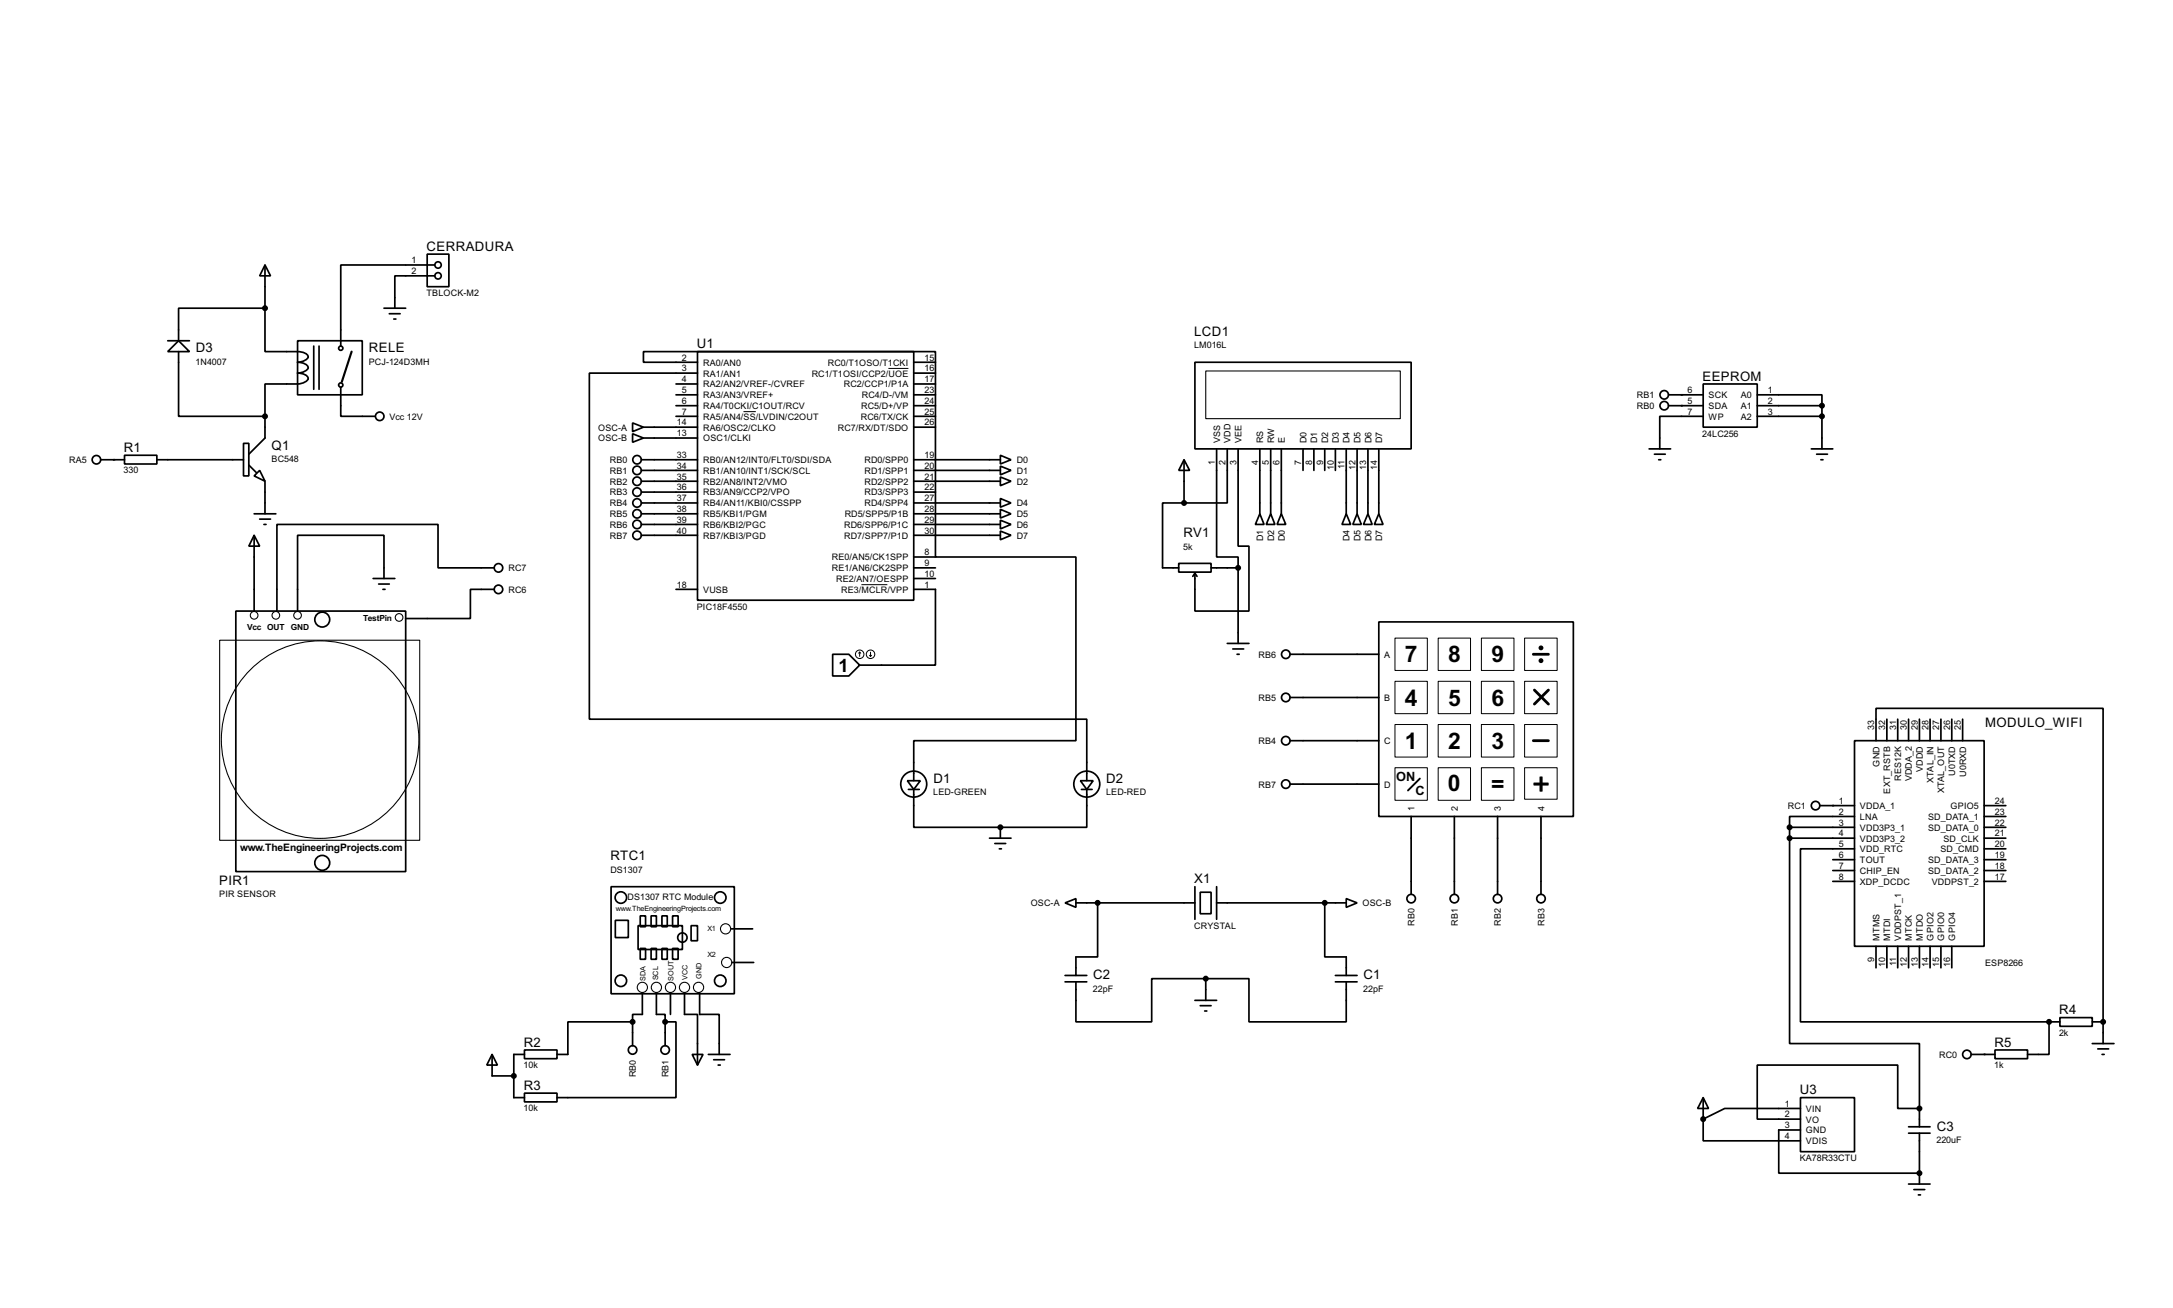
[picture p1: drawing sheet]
<svg xmlns="http://www.w3.org/2000/svg" width="510mm" height="307mm" viewBox="0 0 510 307" stroke-linecap="round" stroke-linejoin="round" font-family="sans-serif">
<g fill="none" stroke="#000" stroke-width=".4">
<path d="M100.4 59.7h5.1v7.7h-5.1zM62.3 62.3l1.3 2.5h-2.6zM62.3 72.4v10.2h5.1a8.4 8.4 0 0 1 4.2 .3 .86 .86 0 0 1 .8 .9 .86 .86 0 0 1-.8 .9l-1.7 .4a2.29 2.29 0 0 1 2.5 1.3 2.65 2.65 0 0 1-2.5 1.3 2.24 2.24 0 0 1 2.5 1.3 2.65 2.65 0 0 1-2.5 1.2h-7.6v7.6M62.3 72.4h-20.3v7.7M62.3 62.3v10.1M90.2 72.4h5.1M91.5 73.7h2.5M92.5 75h.5M102.2 62.3h-22.1v19M102.2 64.8h-9.4v7.6M39.4 80.1h5.1M42 80.1l2.5 2.5h-5.1z"/>
<path d="M42 82.6v15.2h20.3M62.3 97.8v5.1l-3.8 3.8M69.9 80.1h15.2v12.7h-15.2zM73.7 81.3v10.2M75 81.3v10.2M80.1 91v6.8h8.1M148.6 99.4l2.6 1-2.6 1zM158.8 97.8h5.1M158.8 95.3h5.1M158.8 90.2h5.1M158.8 92.8h5.1M163.9 82.6h50.8v58.4h-50.8z"/>
<path d="M163.9 85.1h-12.7v-2.5h68.6v48.3h33v43.1h-38.1v9.4M163.9 87.7h-25.4v81.3h116.8v14.4M214.7 97.8h5.1M214.7 95.3h5.1M214.7 85.1h5.1M214.7 87.7h5.1M214.7 90.2h5.1M214.7 92.8h5.1M280.7 85.1h50.8v20.4h-50.8zM392 95.3h8.1M392 92.8h8.1M400.1 90.2h12.7v10.2h-12.7z"/>
<path d="M400.1 97.8h-10.2v7.7M412.8 92.8h15.2v2.5M412.8 97.8h15.2M412.8 95.3h15.2M428 95.3v10.2M23.7 108h5.6M29.3 107h7.6v2h-7.6zM36.9 108h20.3M57.2 104.2h1.3v7.6h-1.3zM58.5 109.3l1.8 1.8M59.7 111.8l1.3-1.3 1.3 2.6zM62.3 113.1v7.6"/>
<path d="M148.6 101.9l2.6 1-2.6 1zM150.7 108h13.2M150.7 110.5h13.2M150.7 113.1h13.2M150.7 115.6h13.2M150.7 118.2h13.2M151.2 100.4h12.7M151.2 102.9h12.7M214.7 100.4h5.1M214.7 108h20.3M214.7 110.5h20.3M214.7 113.1h20.3"/>
<path d="M214.7 115.6h5.1M214.7 118.2h20.3M235 119.7l2.5 1-2.5 1zM235 117.1l2.5 1.1-2.5 1zM235 107l2.5 1-2.5 1zM235 109.5l2.5 1-2.5 1.1zM235 112.1l2.5 1-2.5 1zM278.2 108l1.3 2.5h-2.6zM278.2 118.2h-5.1v15.2h3.8M278.2 108v10.2M285.8 105.5v25.4h5.1v2.5M288.3 105.5v12.7h-10.1"/>
<path d="M290.9 105.5v22.8h2.5v15.3h-12.7v-8.9M296 105.5v15.2M298.5 105.5v15.2M301 105.5v15.2M306.1 105.5v5M308.7 105.5v5M311.2 105.5v5M313.7 105.5v5M316.3 105.5v15.2M318.8 105.5v15.2M321.4 105.5v15.2M323.9 105.5v15.2"/>
<path d="M387.4 105.5h5.1M388.7 106.7h2.5M389.7 108h.5M425.5 105.5h5.1M426.8 106.7h2.5M427.8 108h.5M59.7 125.8l1.3 2.5h-2.5zM59.7 120.7h5.1M59.7 125.8v17.8M61 122h2.6M62 123.2h.5M87.7 135.9h5.1"/>
<path d="M89 137.2h2.5M90 138.5h.5M90.2 135.9v-10.1h-20.3v17.8M116.1 138.5h-5.6v6.8h-15.2M116.1 133.4h-13.2v-10.2h-37.8v20.4M150.7 120.7h13.2M150.7 123.2h13.2M150.7 125.8h13.2M158.8 138.5h5.1M214.7 138.5h5.1v17.8h-17.8M214.7 120.7h20.3M214.7 123.2h20.3"/>
<path d="M214.7 125.8h20.3M214.7 133.4h5.1M214.7 130.9h5.1M214.7 135.9h5.1M235 124.8l2.5 1-2.5 1zM235 122.2l2.5 1-2.5 1.1zM276.9 132.4h7.6v2h-7.6zM280.7 134.7l-.5 .7M280.7 134.7l.5 .7M284.5 133.4h6.4M290.9 133.4v17.8M296 120.7l1 2.5h-2.1z"/>
<path d="M298.5 120.7l1 2.5h-2zM301 120.7l1.1 2.5h-2.1zM316.3 120.7l1 2.5h-2zM318.8 120.7l1 2.5h-2zM321.4 120.7l1 2.5h-2.1zM323.9 120.7l1 2.5h-2zM55.4 143.6h39.9v61.2h-39.9zM195.6 153.7h3.8l2.6 2.6-2.6 2.5h-3.8zM288.3 151.2h5.1M289.6 152.5h2.6M290.6 153.7h.5M303.1 153.7h20.8"/>
<path d="M323.9 146.1h45.7v45.7h-45.7zM303.1 163.9h20.8M303.1 174h20.8M435.7 174h30.4v48.3h-30.4zM440.7 174v-7.6h53.4v73.7M443.3 169v5M445.8 169v5M448.4 169v5M450.9 169v5M453.4 169v5M456 169v5M458.5 169v5"/>
<path d="M461.1 169v5M213.2 183.4h3l-1.5 2.1zM213.4 185.5h2.6M214.7 185.5v8.9h20.3M232.5 196.9h5M233.7 198.2h2.6M234.8 199.4h.5M235 194.4v2.5M253.8 183.4h3l-1.5 2.1zM254.1 185.5h2.5M255.3 185.5v8.9h-20.3M303.1 184.2h20.8"/>
<path d="M331.5 191.8v18.3M341.7 191.8v18.3M351.8 191.8v18.3M362 191.8v18.3M420.4 196.9v48.3h30.5v15.2M420.4 196.9h15.3M420.4 194.4h15.3M420.4 194.4v2.5M427.5 189.3h8.2M435.7 199.4h-12.7v40.7h58.4M435.7 191.8h-15.3v2.6M466.1 196.9h5.1"/>
<path d="M466.1 194.4h5.1M466.1 199.4h5.1M466.1 189.3h5.1M466.1 191.8h5.1M143.6 208.3h28.9v25.2h-28.9zM144.6 216.2h3v4.1h-3zM149.9 217.5h10.4v5.6h-10.4zM150.4 215.2h1.3v2.5h-1.3zM153 215.2h1.2v2.5h-1.2zM155.5 215.2h1.3v2.5h-1.3zM158 215.2h1.3v2.5h-1.3zM162.4 217.5h1.5v3.5h-1.5z"/>
<path d="M171.8 218.2h5M250.2 212.1l2.6-1v2.1zM252.8 212.1h27.9M257.9 212.1v12.7h-5.1v4.4M280.7 208.3v7.7M282 209.6h2.5v5.1h-2.5zM285.8 212.1h30.5M285.8 208.3v7.7M311.2 212.1v12.7h5.1v4.4M316.3 211.1l2.5 1-2.5 1.1zM430.6 202h5.1M430.6 204.5h5.1"/>
<path d="M430.6 207.1h5.1M466.1 202h5.1M466.1 204.5h5.1M466.1 207.1h5.1M150.4 222.8h1.3v2.6h-1.3zM150.9 233.2v5.1h-2.3v1.8M153 222.8h1.2v2.6h-1.2zM154.2 233.2v5.1h2.1v1.8M155.5 222.8h1.3v2.6h-1.3zM157.5 233.2v5.1M158 222.8h1.3v2.6h-1.3zM160.8 233.2v5.1h3.1v11.9"/>
<path d="M164.4 233.2v5.1h4.6v9.4M172 226.1h5.1M250.2 230.7h5.1M250.2 229.2h5.1M280.7 235h5.1M282 236.3h2.5M283 237.5h.5M283.3 229.9h10.1v10.2h22.9v-9.4M283.3 229.9h-12.7v10.2h-17.8v-9.4M283.3 229.9v5.1M313.7 230.7h5.1M313.7 229.2h5.1"/>
<path d="M440.7 222.3v5.1M443.3 222.3v5.1M445.8 222.3v5.1M448.4 222.3v5.1M450.9 222.3v5.1M453.4 222.3v5.1M456 222.3v5.1M458.5 222.3v5.1M483.9 239.1h7.6v2h-7.6zM115.6 247.7l1.3 2.5h-2.5zM115.6 247.7v5.1h5.1M123.2 246.7h7.7v2h-7.7z"/>
<path d="M123.2 256.8h7.7v2.1h-7.7zM123.2 247.7h-2.5v10.2h2.5M148.6 240.1h-15.2v7.6h-2.5M148.6 240.1v5.6M156.3 240.1h2.5v17.8h-27.9M156.3 240.1v5.6M162.6 247.7h2.6l-1.3 2.5zM166.4 247.7h5.1M167.7 249h2.5M168.7 250.2h.5M400.1 257.9l1.3 2.5h-2.6zM400.1 257.9v5"/>
<path d="M423 257.9h12.7v12.7h-12.7zM463.1 247.7h5.6M468.7 246.7h7.6v2h-7.6zM481.4 240.1v7.6h-5.1M481.4 240.1h2.5M491.5 245.2h5.1M491.5 240.1h2.6M492.8 246.4h2.6M493.8 247.7h.5M494.1 240.1v5.1M400.1 262.9v5.1h22.9M423 260.4h-17.8l-5.1 2.5"/>
<path d="M423 265.5h-5.1v10.1h33M448.4 278.2h5M448.4 266.2h5M448.4 264.7h5M449.6 279.5h2.6M450.9 260.4h-5.1v-10.2h-33v12.7h10.2M450.9 260.4v4.3M450.9 266.2v12M450.7 280.7h.5"/>
<circle cx="102.9" cy="62.3" r=".75"/>
<circle cx="102.9" cy="64.8" r=".75"/>
<circle cx="80" cy="90.5" r=".5"/>
<circle cx="80" cy="81.8" r=".5"/>
<circle cx="89.2" cy="97.8" r="1"/>
<circle cx="390.9" cy="95.3" r="1"/>
<circle cx="390.9" cy="92.8" r="1"/>
<circle cx="22.6" cy="108" r="1"/>
<circle cx="149.6" cy="118.2" r="1"/>
<circle cx="149.6" cy="110.5" r="1"/>
<circle cx="149.6" cy="115.6" r="1"/>
<circle cx="149.6" cy="108" r="1"/>
<circle cx="149.6" cy="113.1" r="1"/>
<circle cx="117.1" cy="133.4" r="1"/>
<circle cx="117.1" cy="138.5" r="1"/>
<circle cx="149.6" cy="120.7" r="1"/>
<circle cx="149.6" cy="125.8" r="1"/>
<circle cx="149.6" cy="123.2" r="1"/>
<circle cx="75.7" cy="145.6" r="1.75"/>
<circle cx="302" cy="153.7" r="1"/>
<circle cx="302" cy="163.9" r="1"/>
<circle cx="302" cy="174" r="1"/>
<circle cx="214.6" cy="184.2" r="3.1"/>
<circle cx="255.3" cy="184.2" r="3.1"/>
<circle cx="302" cy="184.2" r="1"/>
<circle cx="426.5" cy="189.3" r="1"/>
<circle cx="75.7" cy="202.7" r="1.75"/>
<circle cx="145.8" cy="210.9" r="1.35"/>
<circle cx="169.2" cy="210.9" r="1.35"/>
<circle cx="331.5" cy="211.1" r="1"/>
<circle cx="341.6" cy="211.1" r="1"/>
<circle cx="351.8" cy="211.1" r="1"/>
<circle cx="362" cy="211.1" r="1"/>
<circle cx="145.8" cy="230.4" r="1.35"/>
<circle cx="160.3" cy="220.3" r="1.1"/>
<circle cx="169.2" cy="230.4" r="1.35"/>
<circle cx="148.6" cy="246.7" r="1"/>
<circle cx="156.2" cy="246.7" r="1"/>
<circle cx="462" cy="247.7" r="1"/>
</g>
<g fill="#000">
<circle cx="395" cy="95.3" r=".2"/>
<circle cx="395" cy="92.8" r=".2"/>
<circle cx="26.7" cy="108" r=".2"/>
<circle cx="235" cy="194.4" r=".2"/>
<circle cx="430.6" cy="189.3" r=".2"/>
<circle cx="466.1" cy="247.7" r=".2"/>
<circle cx="481.4" cy="240.1" r=".2"/>
<circle cx="494.1" cy="240.1" r=".2"/>
<circle cx="400.1" cy="262.9" r=".2"/>
<circle cx="450.9" cy="260.4" r=".2"/>
<circle cx="450.9" cy="275.6" r=".2"/>
</g>
<g fill="none" stroke="#000" stroke-width=".23">
<path d="M174.7 96.7h2.9M208.7 86.6h4.7M202.4 137.4h6.1M202 153.2l-.3 .3M202 153.2l.2 .3M202 153.2v1M204.3 154l.2 .2M204.5 153.2v1M204.8 154l-.3 .2M327.7 149.9h7.6v7.6h-7.6zM337.9 149.9h7.6v7.6h-7.6zM348 149.9h7.7v7.6h-7.7z"/>
<path d="M358.2 149.9h7.6v7.6h-7.6zM327.7 160.1h7.6v7.6h-7.6zM327.7 170.2h7.6v7.7h-7.6zM337.9 160.1h7.6v7.6h-7.6zM337.9 170.2h7.6v7.7h-7.6zM348 160.1h7.7v7.6h-7.7zM348 170.2h7.7v7.7h-7.7zM358.2 160.1h7.6v7.6h-7.6zM358.2 170.2h7.6v7.7h-7.6zM327.7 180.4h7.6v7.6h-7.6zM337.9 180.4h7.6v7.6h-7.6zM348 180.4h7.7v7.6h-7.7z"/>
<path d="M358.2 180.4h7.6v7.4h-7.6z"/>
<circle cx="201.9" cy="153.7" r="1"/>
<circle cx="204.5" cy="153.7" r="1"/>
</g>
<g fill="none" stroke="#000" stroke-width=".65">
<path d="M360.2 153.7h3.6M360.2 174h3.6M360.5 162.1l3.3 3.3M363.8 162.1l-3.3 3.3"/>
<circle cx="362" cy="155.2" r=".25"/>
<circle cx="362" cy="152.2" r=".25"/>
</g>
<path d="M333.6 182.9l-2.8 2.8" fill="none" stroke="#000" stroke-width=".45"/>
<g fill="none" stroke="#000" stroke-width=".25">
<path d="M283.3 87.2h45.7v11.2h-45.7zM51.6 150.4h47v47h-47z"/>
<circle cx="59.7" cy="144.6" r=".9"/>
<circle cx="64.8" cy="144.6" r=".9"/>
<circle cx="69.9" cy="144.6" r=".9"/>
<circle cx="93.7" cy="145.1" r=".9"/>
<circle cx="75.2" cy="173.8" r="23.2"/>
<circle cx="170.4" cy="218.2" r="1.2"/>
<circle cx="150.9" cy="232" r="1.2"/>
<circle cx="154.2" cy="232" r="1.2"/>
<circle cx="157.5" cy="232" r="1.2"/>
<circle cx="160.8" cy="232" r="1.2"/>
<circle cx="164.1" cy="232" r="1.2"/>
<circle cx="170.7" cy="226.1" r="1.2"/>
</g>
<g fill="#000" stroke="#000" stroke-width=".4">
<circle cx="62.2" cy="72.4" r=".5"/>
<circle cx="62.2" cy="97.8" r=".5"/>
<circle cx="428" cy="95.3" r=".5"/>
<circle cx="428" cy="97.8" r=".5"/>
<circle cx="278.1" cy="118.2" r=".5"/>
<circle cx="290.8" cy="133.4" r=".5"/>
<circle cx="235" cy="194.4" r=".5"/>
<circle cx="420.4" cy="196.9" r=".5"/>
<circle cx="420.4" cy="194.4" r=".5"/>
<circle cx="257.8" cy="212.1" r=".5"/>
<circle cx="311.2" cy="212.1" r=".5"/>
<circle cx="283.2" cy="229.9" r=".5"/>
<circle cx="120.7" cy="252.8" r=".5"/>
<circle cx="148.6" cy="240.1" r=".5"/>
<circle cx="156.2" cy="240.1" r=".5"/>
<circle cx="481.3" cy="240.1" r=".5"/>
<circle cx="494" cy="240.1" r=".5"/>
<circle cx="400.1" cy="262.9" r=".5"/>
<circle cx="450.9" cy="260.4" r=".5"/>
<circle cx="450.9" cy="275.6" r=".5"/>
</g>
<path d="M82.6 82.6l-2.3 7.1" fill="none" stroke="#000" stroke-width=".5"/>
<text font-size="8.2" x="359.9" y="186.8">+</text>
<g font-size="6">
<text x="330.1" y="155.6">7</text>
<text x="340.2" y="155.6">8</text>
<text x="350.4" y="155.6">9</text>
<text x="330.1" y="165.8">4</text>
<text x="340.2" y="165.8">5</text>
<text x="350.4" y="165.8">6</text>
<text x="330.1" y="175.9">1</text>
<text x="340.2" y="175.9">2</text>
<text x="350.4" y="175.9">3</text>
<text x="340.2" y="185.8">0</text>
<text x="350.3" y="186.1">=</text>
</g>
<text font-size="4.8" x="197" y="157.8">1</text>
<g font-size="3.5">
<text x="100.2" y="58.9">CERRADURA</text>
<text x="46" y="82.8">D3</text>
<text x="86.7" y="82.8">RELE</text>
<text x="163.7" y="81.8">U1</text>
<text x="280.6" y="79">LCD1</text>
<text x="400" y="89.4">EEPROM</text>
<text x="29.1" y="106.2">R1</text>
<text x="63.8" y="105.6">Q1</text>
<text x="278" y="126.2">RV1</text>
<text x="466.4" y="170.7">MODULO_WIFI</text>
<text x="219.3" y="183.9">D1</text>
<text x="259.9" y="183.9">D2</text>
<text x="143.4" y="202.1">RTC1</text>
<text x="51.5" y="207.9">PIR1</text>
<text x="280.6" y="207.5">X1</text>
<text x="256.8" y="230.1">C2</text>
<text x="320.3" y="230.1">C1</text>
<text x="483.8" y="238.3">R4</text>
<text x="123.1" y="245.9">R2</text>
<text x="468.5" y="245.9">R5</text>
<text x="123.1" y="256">R3</text>
<text x="422.8" y="257.1">U3</text>
<text x="455" y="265.6">C3</text>
</g>
<g font-size="3.4">
<text x="328" y="183.5">ON</text>
<text x="332.5" y="186.8">C</text>
</g>
<text font-size="2.7" x="56.5" y="199.8">www.TheEngineeringProjects.com</text>
<g font-size="2.4">
<text x="96.7" y="61.9">1</text>
<text x="96.7" y="64.4">2</text>
<text x="100.2" y="69.5">TBLOCK-M2</text>
<text x="280.5" y="81.8">LM016L</text>
<text x="45.9" y="85.7">1N4007</text>
<text x="86.6" y="85.7">PCJ-124D3MH</text>
<text x="160.2" y="84.7">2</text>
<text x="160.2" y="87.3">3</text>
<text x="160.2" y="89.8">4</text>
<text x="165.2" y="85.9">RA0/AN0</text>
<text x="165.2" y="88.5">RA1/AN1</text>
<text x="190.7" y="88.5">RC1/T1OSI/CCP2/UOE</text>
<text x="194.5" y="85.9">RC0/T1OSO/T1CKI</text>
<text x="217.2" y="84.7">15</text>
<text x="217.2" y="87.3">16</text>
<text x="217.2" y="89.8">17</text>
<text x="160.2" y="92.4">5</text>
<text x="160.2" y="94.9">6</text>
<text x="165.2" y="91">RA2/AN2/VREF-/CVREF</text>
<text x="165.2" y="93.6">RA3/AN3/VREF+</text>
<text x="198.2" y="91">RC2/CCP1/P1A</text>
<text x="202.5" y="93.6">RC4/D-/VM</text>
<text x="217.2" y="92.4">23</text>
<text x="217.2" y="94.9">24</text>
<text x="384.5" y="93.6">RB1</text>
<text x="396.4" y="92.4">6</text>
<text x="396.4" y="94.9">5</text>
<text x="401.4" y="93.6">SCK</text>
<text x="408.9" y="93.6">A0</text>
<text x="415.3" y="92.4">1</text>
<text x="415.3" y="94.9">2</text>
<text x="91.5" y="98.6">Vcc 12V</text>
<text x="140.5" y="101.2">OSC-A</text>
<text x="159" y="100">14</text>
<text x="160.2" y="97.4">7</text>
<text x="165.2" y="96.1">RA4/T0CKI/C1OUT/RCV</text>
<text x="165.2" y="98.6">RA5/AN4/SS/LVDIN/C2OUT</text>
<text x="165.2" y="101.2">RA6/OSC2/CLKO</text>
<text x="196.8" y="101.2">RC7/RX/DT/SDO</text>
<text x="202.2" y="98.6">RC6/TX/CK</text>
<text x="202.3" y="96.1">RC5/D+/VP</text>
<text x="217.2" y="97.4">25</text>
<text x="217.2" y="100">26</text>
<text x="384.5" y="96.1">RB0</text>
<text x="396.4" y="97.4">7</text>
<text x="401.4" y="96.1">SDA</text>
<text x="401.4" y="98.6">WP</text>
<text x="408.9" y="96.1">A1</text>
<text x="408.9" y="98.6">A2</text>
<text x="415.3" y="97.4">3</text>
<text x="140.5" y="103.7">OSC-B</text>
<text x="159" y="102.5">13</text>
<text x="159" y="107.6">33</text>
<text x="165.2" y="103.7">OSC1/CLKI</text>
<text x="217.2" y="107.6">19</text>
<text x="286.6" y="104.1" transform="rotate(-90 286.6 104.1)">VSS</text>
<text x="289.1" y="104.1" transform="rotate(-90 289.1 104.1)">VDD</text>
<text x="291.7" y="104.1" transform="rotate(-90 291.7 104.1)">VEE</text>
<text x="296.8" y="104.1" transform="rotate(-90 296.8 104.1)">RS</text>
<text x="299.3" y="104.1" transform="rotate(-90 299.3 104.1)">RW</text>
<text x="301.8" y="104.1" transform="rotate(-90 301.8 104.1)">E</text>
<text x="306.9" y="104.1" transform="rotate(-90 306.9 104.1)">D0</text>
<text x="309.5" y="104.1" transform="rotate(-90 309.5 104.1)">D1</text>
<text x="312" y="104.1" transform="rotate(-90 312 104.1)">D2</text>
<text x="314.5" y="104.1" transform="rotate(-90 314.5 104.1)">D3</text>
<text x="317.1" y="104.1" transform="rotate(-90 317.1 104.1)">D4</text>
<text x="319.6" y="104.1" transform="rotate(-90 319.6 104.1)">D5</text>
<text x="322.2" y="104.1" transform="rotate(-90 322.2 104.1)">D6</text>
<text x="324.7" y="104.1" transform="rotate(-90 324.7 104.1)">D7</text>
<text x="399.9" y="102.6">24LC256</text>
<text x="16.2" y="108.8">RA5</text>
<text x="29.1" y="111.2">330</text>
<text x="63.8" y="108.5">BC548</text>
<text x="143.2" y="108.8">RB0</text>
<text x="143.2" y="111.3">RB1</text>
<text x="143.2" y="113.9">RB2</text>
<text x="159" y="110.1">34</text>
<text x="159" y="112.7">35</text>
<text x="165.2" y="108.8">RB0/AN12/INT0/FLT0/SDI/SDA</text>
<text x="165.2" y="111.3">RB1/AN10/INT1/SCK/SCL</text>
<text x="165.2" y="113.9">RB2/AN8/INT2/VMO</text>
<text x="203.1" y="108.8">RD0/SPP0</text>
<text x="203.1" y="111.3">RD1/SPP1</text>
<text x="203.1" y="113.9">RD2/SPP2</text>
<text x="217.2" y="110.1">20</text>
<text x="217.2" y="112.7">21</text>
<text x="238.8" y="108.8">D0</text>
<text x="238.8" y="111.3">D1</text>
<text x="238.8" y="113.9">D2</text>
<text x="285.4" y="109.2" transform="rotate(-90 285.4 109.2)">1</text>
<text x="287.9" y="109.1" transform="rotate(-90 287.9 109.1)">2</text>
<text x="290.5" y="109.2" transform="rotate(-90 290.5 109.2)">3</text>
<text x="295.6" y="109.2" transform="rotate(-90 295.6 109.2)">4</text>
<text x="298.1" y="109.2" transform="rotate(-90 298.1 109.2)">5</text>
<text x="300.6" y="109.1" transform="rotate(-90 300.6 109.1)">6</text>
<text x="305.7" y="109.1" transform="rotate(-90 305.7 109.1)">7</text>
<text x="308.3" y="109.2" transform="rotate(-90 308.3 109.2)">8</text>
<text x="310.8" y="109.2" transform="rotate(-90 310.8 109.2)">9</text>
<text x="313.3" y="110.3" transform="rotate(-90 313.3 110.3)">10</text>
<text x="315.9" y="110.1" transform="rotate(-90 315.9 110.1)">11</text>
<text x="318.4" y="110.3" transform="rotate(-90 318.4 110.3)">12</text>
<text x="321" y="110.3" transform="rotate(-90 321 110.3)">13</text>
<text x="323.5" y="110.3" transform="rotate(-90 323.5 110.3)">14</text>
<text x="143.2" y="116.4">RB3</text>
<text x="143.2" y="119">RB4</text>
<text x="159" y="115.2">36</text>
<text x="159" y="117.8">37</text>
<text x="165.2" y="116.4">RB3/AN9/CCP2/VPO</text>
<text x="165.2" y="119">RB4/AN11/KBI0/CSSPP</text>
<text x="203.1" y="116.4">RD3/SPP3</text>
<text x="203.1" y="119">RD4/SPP4</text>
<text x="217.2" y="115.2">22</text>
<text x="217.2" y="117.8">27</text>
<text x="238.8" y="119">D4</text>
<text x="143.2" y="121.5">RB5</text>
<text x="143.2" y="124">RB6</text>
<text x="159" y="120.3">38</text>
<text x="159" y="122.8">39</text>
<text x="159" y="125.4">40</text>
<text x="165.2" y="121.5">RB5/KBI1/PGM</text>
<text x="165.2" y="124">RB6/KBI2/PGC</text>
<text x="198.3" y="124">RD6/SPP6/P1C</text>
<text x="198.4" y="121.5">RD5/SPP5/P1B</text>
<text x="217.2" y="120.3">28</text>
<text x="217.2" y="122.8">29</text>
<text x="217.2" y="125.4">30</text>
<text x="238.8" y="124">D6</text>
<text x="238.8" y="121.5">D5</text>
<text x="143.2" y="126.6">RB7</text>
<text x="165.2" y="126.6">RB7/KBI3/PGD</text>
<text x="195.4" y="131.7">RE0/AN5/CK1SPP</text>
<text x="198.3" y="126.6">RD7/SPP7/P1D</text>
<text x="217.2" y="130.5">8</text>
<text x="238.8" y="126.6">D7</text>
<text x="278" y="129.1">5k</text>
<text x="296.8" y="127.2" transform="rotate(-90 296.8 127.2)">D1</text>
<text x="299.3" y="127.2" transform="rotate(-90 299.3 127.2)">D2</text>
<text x="301.8" y="127.2" transform="rotate(-90 301.8 127.2)">D0</text>
<text x="317.1" y="127.2" transform="rotate(-90 317.1 127.2)">D4</text>
<text x="319.6" y="127.2" transform="rotate(-90 319.6 127.2)">D5</text>
<text x="322.2" y="127.2" transform="rotate(-90 322.2 127.2)">D6</text>
<text x="324.7" y="127.2" transform="rotate(-90 324.7 127.2)">D7</text>
<text x="119.4" y="134.2">RC7</text>
<text x="195.4" y="134.2">RE1/AN6/CK2SPP</text>
<text x="196.4" y="136.7">RE2/AN7/OESPP</text>
<text x="217.2" y="133">9</text>
<text x="217.2" y="135.5">10</text>
<text x="119.4" y="139.3">RC6</text>
<text x="159" y="138.1">18</text>
<text x="163.7" y="143.2">PIC18F4550</text>
<text x="165.2" y="139.3">VUSB</text>
<text x="197.6" y="139.3">RE3/MCLR/VPP</text>
<text x="217.2" y="138.1">1</text>
<text x="295.6" y="154.5">RB6</text>
<text x="325.2" y="154.5">A</text>
<text x="295.6" y="164.7">RB5</text>
<text x="325.2" y="164.7">B</text>
<text x="440.3" y="171.5" transform="rotate(-90 440.3 171.5)">33</text>
<text x="442.9" y="171.5" transform="rotate(-90 442.9 171.5)">32</text>
<text x="445.4" y="171.5" transform="rotate(-90 445.4 171.5)">31</text>
<text x="448" y="171.5" transform="rotate(-90 448 171.5)">30</text>
<text x="450.5" y="171.5" transform="rotate(-90 450.5 171.5)">29</text>
<text x="453" y="171.5" transform="rotate(-90 453 171.5)">28</text>
<text x="455.6" y="171.5" transform="rotate(-90 455.6 171.5)">27</text>
<text x="458.1" y="171.5" transform="rotate(-90 458.1 171.5)">26</text>
<text x="460.7" y="171.5" transform="rotate(-90 460.7 171.5)">25</text>
<text x="295.6" y="174.8">RB4</text>
<text x="325.2" y="174.8">C</text>
<text x="295.6" y="185">RB7</text>
<text x="325.2" y="185">D</text>
<text x="441.5" y="180.1" transform="rotate(-90 441.5 180.1)">GND</text>
<text x="446.6" y="183.5" transform="rotate(-90 446.6 183.5)">RES12K</text>
<text x="449.2" y="183.6" transform="rotate(-90 449.2 183.6)">VDDA_2</text>
<text x="451.7" y="181.4" transform="rotate(-90 451.7 181.4)">VDDD</text>
<text x="454.2" y="183.9" transform="rotate(-90 454.2 183.9)">XTAL_IN</text>
<text x="459.3" y="182.3" transform="rotate(-90 459.3 182.3)">U0TXD</text>
<text x="461.9" y="182.5" transform="rotate(-90 461.9 182.5)">U0RXD</text>
<text x="219.2" y="186.8">LED-GREEN</text>
<text x="259.8" y="186.8">LED-RED</text>
<text x="332.3" y="190.6" transform="rotate(-90 332.3 190.6)">1</text>
<text x="342.5" y="190.5" transform="rotate(-90 342.5 190.5)">2</text>
<text x="352.6" y="190.5" transform="rotate(-90 352.6 190.5)">3</text>
<text x="362.8" y="190.5" transform="rotate(-90 362.8 190.5)">4</text>
<text x="420" y="190.1">RC1</text>
<text x="432" y="188.9">1</text>
<text x="432" y="191.4">2</text>
<text x="436.9" y="190.1">VDDA_1</text>
<text x="444.1" y="186.4" transform="rotate(-90 444.1 186.4)">EXT_RSTB</text>
<text x="456.8" y="186.3" transform="rotate(-90 456.8 186.3)">XTAL_OUT</text>
<text x="458.2" y="190.1">GPIO5</text>
<text x="468.7" y="188.9">24</text>
<text x="468.7" y="191.4">23</text>
<text x="432" y="194">3</text>
<text x="432" y="196.5">4</text>
<text x="436.9" y="192.6">LNA</text>
<text x="436.9" y="195.2">VDD3P3_1</text>
<text x="436.9" y="197.7">VDD3P3_2</text>
<text x="452.9" y="192.6">SD_DATA_1</text>
<text x="452.9" y="195.2">SD_DATA_0</text>
<text x="456.5" y="197.7">SD_CLK</text>
<text x="468.7" y="194">22</text>
<text x="468.7" y="196.5">21</text>
<text x="432" y="199">5</text>
<text x="432" y="201.6">6</text>
<text x="436.9" y="200.2">VDD_RTC</text>
<text x="436.9" y="202.8">TOUT</text>
<text x="452.9" y="202.8">SD_DATA_3</text>
<text x="455.8" y="200.2">SD_CMD</text>
<text x="468.7" y="199">20</text>
<text x="468.7" y="201.6">19</text>
<text x="143.4" y="205.1">DS1307</text>
<text x="432" y="204.1">7</text>
<text x="432" y="206.7">8</text>
<text x="436.9" y="205.3">CHIP_EN</text>
<text x="436.9" y="207.9">XDP_DCDC</text>
<text x="452.9" y="205.3">SD_DATA_2</text>
<text x="453.8" y="207.9">VDDPST_2</text>
<text x="468.7" y="204.1">18</text>
<text x="468.7" y="206.7">17</text>
<text x="51.5" y="210.8">PIR SENSOR</text>
<text x="147.4" y="211.4">DS1307 RTC Module</text>
<text x="242.1" y="212.9">OSC-A</text>
<text x="320.1" y="212.9">OSC-B</text>
<text x="280.5" y="218.2">CRYSTAL</text>
<text x="332.3" y="217.5" transform="rotate(-90 332.3 217.5)">RB0</text>
<text x="342.5" y="217.5" transform="rotate(-90 342.5 217.5)">RB1</text>
<text x="352.6" y="217.5" transform="rotate(-90 352.6 217.5)">RB2</text>
<text x="362.8" y="217.5" transform="rotate(-90 362.8 217.5)">RB3</text>
<text x="441.5" y="221" transform="rotate(-90 441.5 221)">MTMS</text>
<text x="444.1" y="221" transform="rotate(-90 444.1 221)">MTDI</text>
<text x="446.6" y="221" transform="rotate(-90 446.6 221)">VDDPST_1</text>
<text x="449.2" y="221" transform="rotate(-90 449.2 221)">MTCK</text>
<text x="451.7" y="221" transform="rotate(-90 451.7 221)">MTDO</text>
<text x="454.2" y="221" transform="rotate(-90 454.2 221)">GPIO2</text>
<text x="456.8" y="221" transform="rotate(-90 456.8 221)">GPIO0</text>
<text x="459.3" y="221" transform="rotate(-90 459.3 221)">GPIO4</text>
<text x="440.3" y="225.9" transform="rotate(-90 440.3 225.9)">9</text>
<text x="442.9" y="227.1" transform="rotate(-90 442.9 227.1)">10</text>
<text x="445.4" y="227" transform="rotate(-90 445.4 227)">11</text>
<text x="448" y="227.1" transform="rotate(-90 448 227.1)">12</text>
<text x="450.5" y="227.1" transform="rotate(-90 450.5 227.1)">13</text>
<text x="453" y="227.1" transform="rotate(-90 453 227.1)">14</text>
<text x="455.6" y="227.1" transform="rotate(-90 455.6 227.1)">15</text>
<text x="458.1" y="227.1" transform="rotate(-90 458.1 227.1)">16</text>
<text x="466.3" y="227">ESP8266</text>
<text x="256.8" y="233">22pF</text>
<text x="320.3" y="233">22pF</text>
<text x="483.7" y="243.3">2k</text>
<text x="123" y="250.9">10k</text>
<text x="455.5" y="248.5">RC0</text>
<text x="468.5" y="250.9">1k</text>
<text x="149.4" y="253.1" transform="rotate(-90 149.4 253.1)">RB0</text>
<text x="157.1" y="253.1" transform="rotate(-90 157.1 253.1)">RB1</text>
<text x="123" y="261.1">10k</text>
<text x="419.3" y="260">1</text>
<text x="419.3" y="262.5">2</text>
<text x="424.2" y="261.2">VIN</text>
<text x="424.2" y="263.7">VO</text>
<text x="419.3" y="265.1">3</text>
<text x="419.3" y="267.6">4</text>
<text x="424.2" y="266.3">GND</text>
<text x="424.2" y="268.8">VDIS</text>
<text x="454.9" y="268.6">220uF</text>
<text x="422.8" y="272.8">KA78R33CTU</text>
</g>
<g font-size="2.2">
<text x="58" y="148.1">Vcc OUT GND</text>
<text x="85.3" y="145.8">TestPin</text>
</g>
<g font-size="1.9">
<text x="144.7" y="214.1">www.TheEngineeringProjects.com</text>
<text x="166.2" y="218.7">X1</text>
<text x="166.2" y="224.8">X2</text>
<text x="151.6" y="230.4" transform="rotate(-90 151.6 230.4)">SDA</text>
<text x="154.6" y="230.3" transform="rotate(-90 154.6 230.3)">SCL</text>
<text x="158.2" y="230.5" transform="rotate(-90 158.2 230.5)">SOUT</text>
<text x="161.5" y="230.2" transform="rotate(-90 161.5 230.2)">VCC</text>
<text x="164.8" y="230" transform="rotate(-90 164.8 230)">GND</text>
</g>
</svg>
